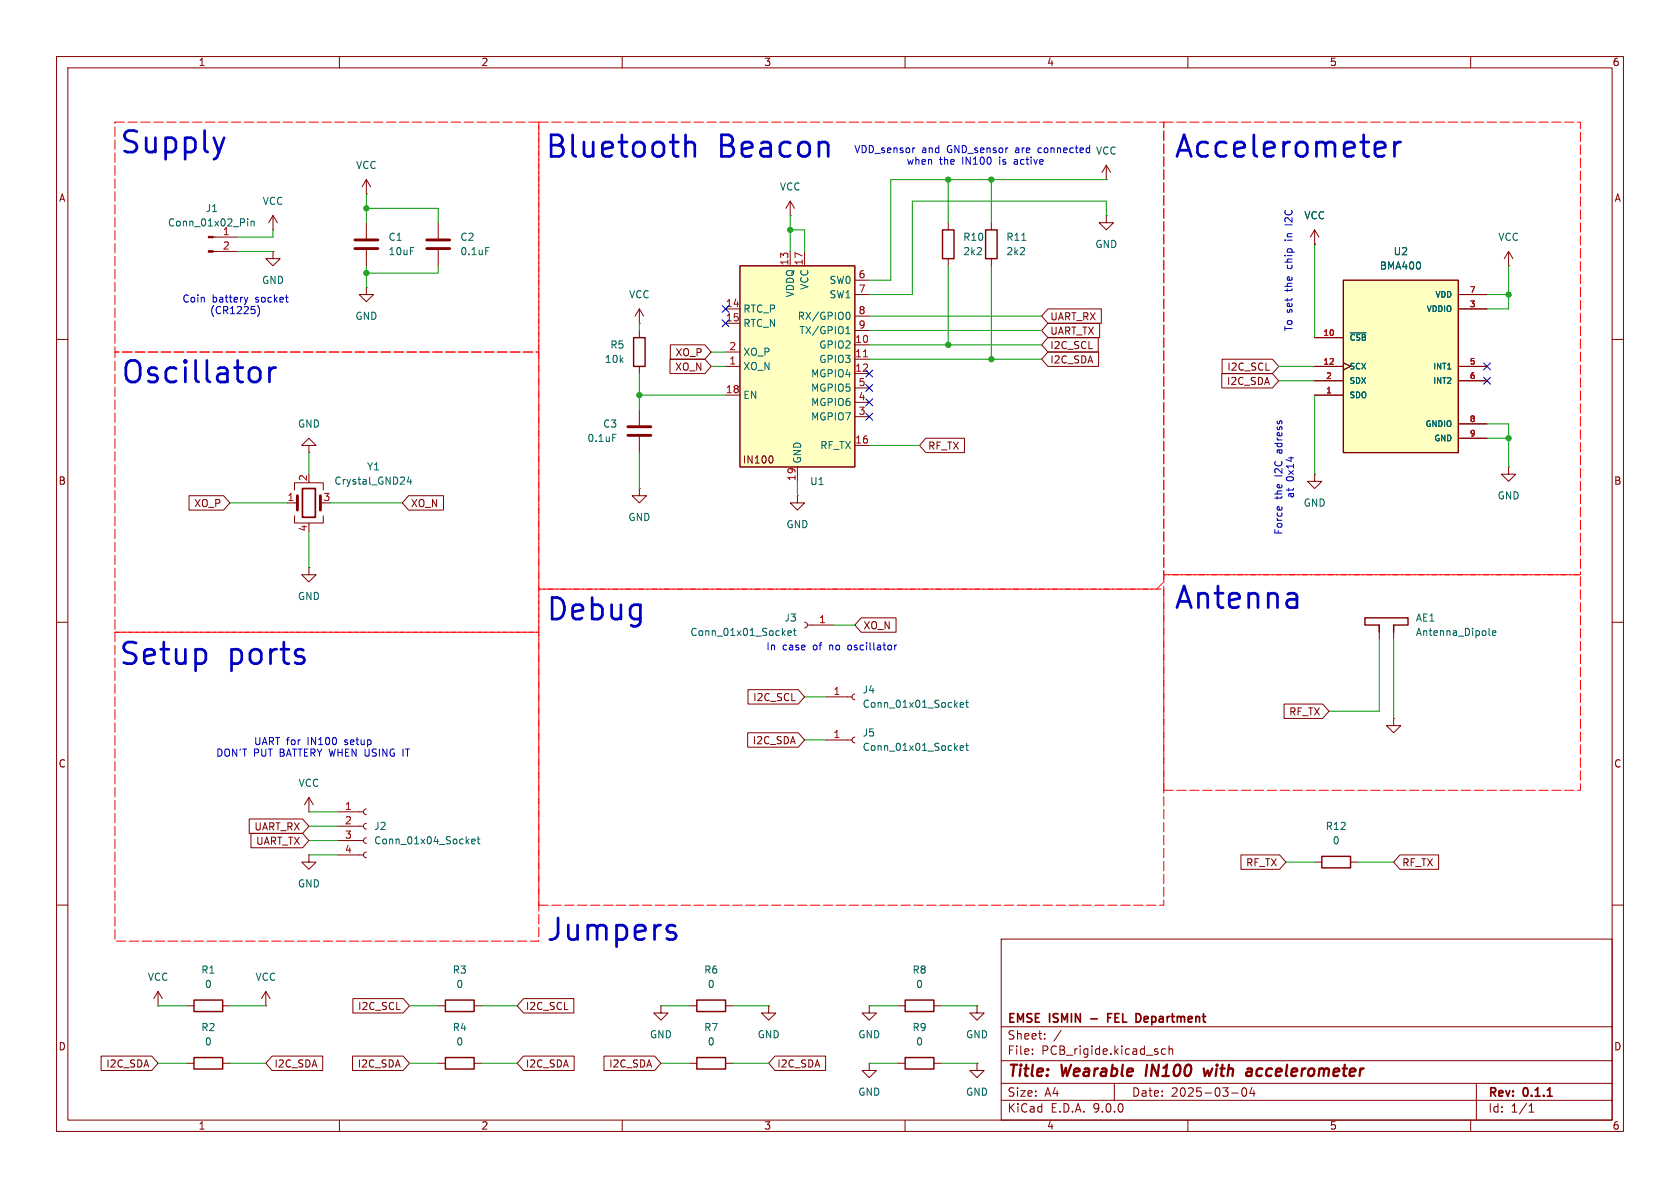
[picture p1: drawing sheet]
<svg xmlns="http://www.w3.org/2000/svg" width="297mm" height="210mm" viewBox="0 0 297 210" stroke-linecap="round" stroke-linejoin="round" font-family="sans-serif">
<g fill="none" stroke="#840000" stroke-width=".18">
<path d="M10 10h277v190h-277zM12 12h273v186h-273zM60 10v2M110 10v2M160 10v2M210 10v2M260 10v2M48.3 38.1l-.8 1.3M48.3 38.1l.7 1.3M48.3 38.1v2.5M48.3 40.6h.1M113 58.4v1.3"/>
<path d="M266.7 47h.1M266.7 44.5l-.8 1.2M266.7 44.5l.8 1.2M266.7 44.5v2.5M10 60h2M54.6 78.7h1.3l-1.3-1.2-1.3 1.2h1.3v1.3M113 64.8v1.2M285 60h2M50.8 88.9h1.8M52.1 86.6v-1.3h5v1.3M52.1 91.2v1.3h5v-1.3M54.6 80h.1"/>
<path d="M54.6 92.5v.2M10 110h2M285 110h2M246.4 127v1.3h1.2l-1.2 1.2-1.3-1.2h1.3M246.4 127h.1M10 160h2M177 166h108v32h-108zM285 160h2M60 198v2M110 198v2M160 198v2M177 194.5h108"/>
<path d="M177 191.5h108M177 187.5h108M177 181.5h108M182.5 186.3v.1M182.5 185.5v.1M184.7 183.6v.1M184.7 182.8v.1M187.6 182.1l-1.3 2M197 191.5v3M206 185.5l-.4-.1-.3 .3v.4l.2 .2h.5M206.7 185.5l.2-.1 .3 .1 .1 .9M206.7 184.9v1.5"/>
<path d="M210 198v2M217.7 193.2h1.2M219.7 192.4l.2-.1a.81 .81 0 0 1 .6 .6 .81 .81 0 0 1-.3 .8l-.2 .1a.81 .81 0 0 1-.3-1.4zM221.3 192.2l-.3 1.1h.9M221.7 192.8v1M260 198v2M261 191.5v6.5M270.3 196.6h.9M270.3 195.5l.4-.4v1.5"/>
</g>
<path d="M53.5 86.4h2.3v5h-2.3zM195.8 179.9h.5M196.6 179.2h-.8v1.5M273.6 193.8h.8" fill="none" stroke="#840000" stroke-width=".3"/>
<path d="M202.8 188.2l-.3 2M212.8 188.9l.2 1.3 .5-.9 .3 .9 .5-1.3M221.1 188.9l.2 .3-.1 1M221.2 190.1l-.2 .1M221.3 189.4h-.7" fill="none" stroke="#840000" stroke-width=".4"/>
<path d="M52.6 87.6v2.6M56.6 87.6v2.6" fill="none" stroke="#840000" stroke-width=".51"/>
<path d="M72.3 84.3l-.3 .9h.8M72.6 84.8v.8" fill="none" stroke="#006464" stroke-width=".18"/>
<path d="M112 59.7h2v5.1h-2z" fill="none" stroke="#840000" stroke-width=".25"/>
<path d="M237.5 49.5h20.3v30.5h-20.3z" fill="#ffffc2"/>
<g fill="none" stroke="#840000" stroke-width=".25">
<path d="M166.6 40.6h2.1v5.1h-2.1zM174.2 40.6h2.1v5.1h-2.1zM237.5 49.5h20.3v30.5h-20.3zM243.8 111.8v-1.3h-2.5v-1.3h7.6v1.3h-2.5v1.3M233.7 151.4h5.1v2h-5.1zM34.3 176.8h5.1v2h-5.1zM78.7 176.8h5.1v2h-5.1zM123.2 176.8h5.1v2h-5.1zM160 176.8h5.1v2h-5.1zM34.3 186.9h5.1v2.1h-5.1zM78.7 186.9h5.1v2.1h-5.1zM123.2 186.9h5.1v2.1h-5.1z"/>
<path d="M160 186.9h5.1v2.1h-5.1z"/>
</g>
<g fill="none" stroke="#840000" stroke-width=".18">
<path d="M64.8 34.3h.1M64.8 31.8l-.8 1.2M64.8 31.8l.7 1.2M64.8 31.8v2.5M64.8 39.4v2.8M77.5 39.4v2.8M139.7 38.1h.1M139.7 35.6l-.8 1.2M139.7 35.6l.8 1.2M139.7 35.6v2.5M167.6 39.4v1.2M175.3 39.4v1.2"/>
<path d="M195.6 38.1v1.3h1.2l-1.2 1.2-1.3-1.2h1.3M195.6 38.1h.1M37.7 41.9h4.2M37.7 44.5h4.2M48.3 44.5v1.2h1.2l-1.2 1.3-1.3-1.3h1.3M48.3 44.5h.1M64.8 50.8v1.3h1.2l-1.2 1.2-1.3-1.2h1.3M64.8 50.8h.1M64.8 44.2v2.8M77.5 44.2v2.8M113 57.2h.1M113 54.6l-.7 1.3"/>
<path d="M113 54.6l.8 1.3M113 54.6v2.6M167.6 45.7v1.3M175.3 45.7v1.3M232.4 43.2h.1M232.4 59.7h5.1M232.4 40.6l-.8 1.3M232.4 40.6l.8 1.3M232.4 40.6v2.6M257.8 52.1h5.1M257.8 54.6h5.1M232.4 64.8h5.1"/>
<path d="M232.4 67.3h5.1M232.4 69.9h5.1M237.5 64.1l1.3 .7-1.3 .6M257.8 64.8h5.1M257.8 67.3h5.1M257.8 74.9h5.1M257.8 77.5h5.1M232.4 83.8v1.3h1.3l-1.3 1.3-1.3-1.3h1.3M232.4 83.8h.1M266.7 82.6v1.2h1.3l-1.3 1.3-1.3-1.3h1.3M266.7 82.6h.1M54.6 100.3v1.3h1.3l-1.3 1.3-1.3-1.3h1.3"/>
<path d="M54.6 100.3h.1M142.2 110l.4 .1 .1 .4-.1 .3-.4 .2M142.7 110.5h4.6M243.8 110.5v2.5M246.4 110.5v2.5M146 130.8h4.6M146 123.2h4.6M151.1 130.3l-.3 .2-.2 .3 .2 .4 .3 .1M151.1 122.7l-.3 .1-.2 .4 .2 .3 .3 .2M54.6 151.1v1.3h1.3l-1.3 1.3-1.3-1.3h1.3M54.6 151.1h.1M54.6 143.5h.1"/>
<path d="M54.6 141l-.8 1.2M54.6 141l.8 1.2M54.6 141v2.5M59.7 143.5h4.6M59.7 146.1h4.6M59.7 148.6h4.6M59.7 151.1h4.6M64.8 143l-.4 .2-.1 .3 .1 .4 .4 .1M64.8 145.5l-.4 .2-.1 .4 .1 .3 .4 .2M64.8 148.1l-.4 .1-.1 .4 .1 .3 .4 .2M64.8 150.6l-.4 .2-.1 .3 .1 .4 .4 .1M232.4 152.4h1.3"/>
<path d="M238.8 152.4h1.2M27.9 177.8h.1M27.9 175.3l-.7 1.2M27.9 175.3l.8 1.2M27.9 175.3v2.5M33 177.8h1.3M39.4 177.8h1.2M47 177.8h.1M47 175.3l-.8 1.2M47 175.3l.8 1.2M47 175.3v2.5M77.5 177.8h1.2"/>
<path d="M83.8 177.8h1.3M116.8 177.8v1.3h1.3l-1.3 1.2-1.2-1.2h1.2M116.8 177.8h.1M121.9 177.8h1.3M128.3 177.8h1.2M135.9 177.8v1.3h1.3l-1.3 1.2-1.3-1.2h1.3M135.9 177.8h.1M153.7 177.8v1.3h1.2l-1.2 1.2-1.3-1.2h1.3M153.7 177.8h.1M158.7 177.8h1.3M165.1 177.8h1.3M172.7 177.8v1.3h1.3l-1.3 1.2-1.3-1.2h1.3"/>
<path d="M172.7 177.8h.1M33 188h1.3M39.4 188h1.2M77.5 188h1.2M83.8 188h1.3M121.9 188h1.3M128.3 188h1.2M153.7 188v1.2h1.2l-1.2 1.3-1.3-1.3h1.3M153.7 188h.1M158.7 188h1.3M165.1 188h1.3M172.7 188v1.2h1.3l-1.3 1.3-1.3-1.3h1.3"/>
<path d="M172.7 188h.1"/>
</g>
<g fill="none" stroke="#006464" stroke-width=".18">
<path d="M43.8 38.7v.1M43.8 39.1v.8M44.4 39.1v.8M44.4 39.2l.2-.1 .3 .1v.7M85.9 43.8h.6M180.6 42.5h.8M238.7 58.9h2.8M139.3 111.9l.6-.1-.1-.2-.3-.1-.2 .2v.6h.5M140.3 111.5h.4M140.4 111.1v1.1l.3 .1M263.3 112.3h.1M263.8 111.9l.7-.1-.1-.2-.4-.1-.2 .2 .1 .6h.5"/>
<path d="M169.7 132.2l.7-.1-.1-.2-.4-.1-.2 .2 .1 .6h.5M169.7 124.6l.7-.1-.1-.2-.4-.1-.2 .2 .1 .6h.5M170.7 131.8h.5M170.7 124.2h.5M170.9 131.4v1.1l.3 .2M170.9 123.8v1.1l.3 .1M83.4 148.7l.6-.1-.1-.2-.3-.1-.2 .2v.6h.5M84.4 148.3h.4M84.5 147.9v1.1l.3 .2"/>
</g>
<g fill="#840000" stroke="#840000" stroke-width=".18">
<path d="M36.8 41.8h.9v.2h-.9z"/>
<path d="M36.8 44.3h.9v.3h-.9z"/>
</g>
<path d="M62.7 42.4h4.1M62.7 43.9h4.1M75.4 42.4h4.1M75.4 43.9h4.1" fill="none" stroke="#840000" stroke-width=".51"/>
<path d="M130.8 47h20.3v35.6h-20.3z" fill="#ffffc2"/>
<g fill="none" stroke="#840000" stroke-width=".18">
<path d="M195.6 31.8h.1M195.6 29.2l-.8 1.3M195.6 29.2l.7 1.3M195.6 29.2v2.6M128.3 54.6h2.5M128.3 57.2h2.5M130.8 47h20.3v35.6h-20.3zM139.7 44.5v2.5M142.2 44.5v2.5M151.1 49.5h2.6M151.1 52.1h2.6M151.1 55.9h2.6"/>
<path d="M151.1 58.4h2.6M185.3 57.1h9.1v2.6h-9.1l-1.2-1.3zM185.3 59.7h8.9v2.5h-8.9l-1.2-1.2zM185.3 54.6h9.4v2.6h-9.4l-1.2-1.3zM232.4 43.2h.1M232.4 59.7h5.1M257.8 54.6h5.1M257.8 52.1h5.1M113 72.4v2.8M113 77.2v2.8M118.4 63.5h6.2l1.1 1.3-1.1 1.2h-6.2zM118.5 61h6.1l1.1 1.2-1.1 1.3h-6.1z"/>
<path d="M128.3 62.2h2.5M128.3 64.8h2.5M128.3 69.9h2.5M151.1 61h2.6M151.1 63.5h2.6M151.1 66h2.6M151.1 68.6h2.6M151.1 71.1h2.6M151.1 73.7h2.6M151.1 78.7h2.6M163.7 77.5h6.8v2.5h-6.8l-1.1-1.3zM185.3 62.2h8.9v2.6h-8.9l-1.2-1.3z"/>
<path d="M216 66h8.9l1.2 1.3-1.2 1.3h-8.9zM216.1 63.5h8.8l1.2 1.3-1.2 1.2h-8.8zM232.4 64.8h5.1M232.4 69.9h5.1M232.4 67.3h5.1M237.5 64.1l1.3 .7-1.3 .6M257.8 64.8h5.1M257.8 67.3h5.1M257.8 74.9h5.1M257.8 77.5h5.1M33.4 87.6h6.1l1.1 1.3-1.1 1.3h-6.1zM72.2 87.6h6.2v2.6h-6.2l-1.1-1.3z"/>
<path d="M113 86.4v1.2h1.3l-1.3 1.3-1.2-1.3h1.2M113 86.4h.1M136.5 80.7l.2 .4-.2 .7M141 87.6v1.3h1.2l-1.2 1.3-1.3-1.3h1.3M141 87.6h.1M141 82.6v2.5M152.2 109.2h6.2v2.6h-6.2l-1.1-1.3zM132.2 129.5h8.9l1.1 1.3-1.1 1.3h-8.9zM132.2 121.9h8.9l1.1 1.3-1.1 1.3h-8.9zM227 124.5h6.8l1.1 1.2-1.1 1.3h-6.8zM44.1 144.8h9.4l1.1 1.3-1.1 1.2h-9.4zM44.4 147.3h9.1l1.1 1.3-1.1 1.3h-9.1z"/>
<path d="M219.4 151.1h6.8l1.1 1.3-1.1 1.3h-6.8zM247.5 151.1h6.8v2.6h-6.8l-1.1-1.3zM62.4 176.5h8.9l1.1 1.3-1.1 1.3h-8.9zM92.6 176.5h8.8v2.6h-8.8l-1.2-1.3zM17.9 186.7h8.9l1.1 1.3-1.1 1.2h-8.9zM48.1 186.7h9v2.5h-9l-1.1-1.2zM62.3 186.7h9l1.1 1.3-1.1 1.2h-9zM92.6 186.7h8.9v2.5h-8.9l-1.2-1.2zM106.8 186.7h8.9l1.1 1.3-1.1 1.2h-8.9zM137 186.7h9v2.5h-9l-1.1-1.2z"/>
</g>
<path d="M149.6 59h.7M149.6 58.1l.3-.4v1.3M149.7 55.3l.2-.1a.68 .68 0 0 1 .4 .6 .68 .68 0 0 1-.4 .7l-.2-.1M238.7 58.9h2.8M108.3 76.8h.6" fill="none" stroke="#006464" stroke-width=".18"/>
<path d="M152.6 63.1h.8" fill="none" stroke="#a90000" stroke-width=".18"/>
<path d="M111 75.4h4.1M111 77h4.1" fill="none" stroke="#840000" stroke-width=".51"/>
<path d="M20.3 21.6h74.9v40.6h-74.9v-40.6M95.2 21.6h110.5v81.3l-1.2 1.2h-109.3v-82.5M205.7 21.6h73.7v80h-73.7v-80M20.3 111.8v54.6h74.9v-54.6h-74.9M95.2 111.8h-74.9v-49.6h74.9v49.6M205.7 139.7h73.7v-38.1h-73.7v38.1M95.2 160h110.5v-55.9h-110.5v55.9" fill="none" stroke="#f00" stroke-width=".18" stroke-dasharray="1.7 .6"/>
<g fill="none" stroke="#009600" stroke-width=".18">
<path d="M64.8 34.3v5.1M64.8 36.8h12.7v2.6M139.7 38.1v6.4M167.6 31.8v7.6M175.3 31.8v7.6M195.6 31.8h-38.1v17.7h-3.8M195.6 38.1v-2.5h-34.3v16.5h-7.6M41.9 44.5h6.4M48.3 40.6v1.3h-6.4M64.8 47v3.8M77.5 47v1.3h-12.7M113 57.2v1.2"/>
<path d="M139.7 40.6h2.5v3.9M153.7 55.9h30.4M153.7 58.4h30.4M167.6 47v14M175.3 47v16.5M232.4 43.2v16.5M262.9 52.1h3.8M266.7 47v7.6h-3.8M113 66v6.4M113 69.9h15.3M125.7 64.8h2.6M125.7 62.2h2.6"/>
<path d="M153.7 61h30.4M153.7 63.5h30.4M153.7 78.7h8.9M226.1 67.3h6.3M226.1 64.8h6.3M232.4 69.9v13.9M262.9 74.9h3.8v7.7M262.9 77.5h3.8M40.6 88.9h10.2M54.6 80v3.8M54.6 94v6.3M58.4 88.9h12.7"/>
<path d="M113 80v6.4M141 85.1v2.5M147.3 110.5h3.8M243.8 113v12.7h-8.9M246.4 113v14M142.2 130.8h3.8M142.2 123.2h3.8M54.6 143.5h5.1M54.6 151.1h5.1M54.6 146.1h5.1M54.6 148.6h5.1M227.3 152.4h5.1"/>
<path d="M240 152.4h6.4M27.9 177.8h5.1M40.6 177.8h6.4M72.4 177.8h5.1M85.1 177.8h6.3M116.8 177.8h5.1M129.5 177.8h6.4M153.7 177.8h5M166.4 177.8h6.3M27.9 188h5.1M40.6 188h6.4M72.4 188h5.1"/>
<path d="M85.1 188h6.3M116.8 188h5.1M129.5 188h6.4M153.7 188h5M166.4 188h6.3"/>
</g>
<g fill="none" stroke="#000084" stroke-width=".18">
<path d="M127.7 56.5l1.2 1.3M127.7 54l1.2 1.2M128.9 56.5l-1.2 1.3M128.9 54l-1.2 1.2M153.1 70.5l1.2 1.2M153.1 65.4l1.2 1.2M153.1 68l1.2 1.2M153.1 73.1l1.2 1.2M154.3 70.5l-1.2 1.2M154.3 65.4l-1.2 1.2M154.3 68l-1.2 1.2M154.3 73.1l-1.2 1.2"/>
<path d="M262.3 64.2l1.2 1.2M262.3 66.7l1.2 1.2M263.5 64.2l-1.2 1.2M263.5 66.7l-1.2 1.2"/>
</g>
<g fill="none" stroke="#0000c2" stroke-width=".48">
<path d="M39.6 24.3l-.9 2.6M121.2 23.8v3.8M121.2 25.5a.95 .95 0 0 1 1.6 .2v1.9M243.3 25.3l.3-.2h.7l.4 .2 .2 .7-1.8 .4M243.3 27.5l.3 .1h.7l.4-.1M246.5 25.1v2.5M247.6 25.1a.97 .97 0 0 0-1.1 .7M44.7 65a1.03 1.03 0 0 1 1.3 .7v1.1a1.03 1.03 0 0 1-1.3 .7M47.6 65v2.5M48.7 65a.97 .97 0 0 0-1.1 .7M36.2 115.1l.2 .4v1.1l-.2 .3M228.7 104.9l.4 .1 .2 .4v2"/>
<path d="M229.3 107.2l-.4 .2h-.9M229.3 105.8l-.4 .2h-.9M118.1 164.6l1.2 .4 .2 .4-.2 .5-.3 .2h-.7M118.1 163.7l.3-.2h.6l.3 .2"/>
</g>
<path d="M161.7 26.1l-.2 .1M227.1 39.7h1.3M43.8 52.6l-.3 .8M45.7 54.2a1.47 1.47 0 0 1-.2 1.7M158.2 114v.9M158.5 114l-.3 .3M71.2 132.4v1.3" fill="none" stroke="#0000c2" stroke-width=".18"/>
<g fill="#009600" stroke="#009600" stroke-width=".18">
<circle cx="266.7" cy="52.1" r=".46"/>
<circle cx="266.7" cy="77.5" r=".46"/>
<circle cx="64.8" cy="36.8" r=".46"/>
<circle cx="64.8" cy="48.3" r=".46"/>
<circle cx="167.6" cy="31.8" r=".46"/>
<circle cx="167.6" cy="61" r=".46"/>
<circle cx="175.3" cy="31.8" r=".46"/>
<circle cx="175.3" cy="63.5" r=".46"/>
<circle cx="139.7" cy="40.6" r=".46"/>
<circle cx="113" cy="69.9" r=".46"/>
</g>
<g font-size="5.3" fill="#0000c2">
<text x="21" y="27.8">Supply</text>
<text x="96.2" y="28.5">Bluetooth</text>
<text x="127" y="28.5">Beacon</text>
<text x="207.4" y="28.5">Accelerometer</text>
<text x="21.2" y="68.4">Oscillator</text>
<text x="96.4" y="110.3">Debug</text>
<text x="207.4" y="108.3">Antenna</text>
<text x="20.8" y="118.2">Setup</text>
<text x="40.4" y="118.2">ports</text>
<text x="96.3" y="167">Jumpers</text>
</g>
<g font-size="2.8" fill="#840000">
<text x="178" y="190.9">Title:</text>
<text x="187.7" y="190.9">Wearable</text>
<text x="203.4" y="190.9">IN100</text>
<text x="214.5" y="190.9">with</text>
<text x="222.8" y="190.9">accelerometer</text>
</g>
<g font-size="2.1" fill="#840000">
<text x="178" y="184">Sheet:</text>
<text x="178" y="181.2">EMSE</text>
<text x="185.6" y="181.2">ISMIN</text>
<text x="193.5" y="181.2">-</text>
<text x="197.1" y="181.2">FEL</text>
<text x="202.7" y="181.2">Department</text>
<text x="178" y="186.7">File:</text>
<text x="184.1" y="186.7">PCB_rigide.kicad_sch</text>
<text x="178" y="196.9">KiCad</text>
<text x="178" y="194.1">Size:</text>
<text x="184.7" y="194.1">A4</text>
<text x="185.7" y="196.9">E.D.A.</text>
<text x="193.3" y="196.9">9.0.0</text>
<text x="200" y="194.1">Date:</text>
<text x="207" y="194.1">2025-03-04</text>
<text x="263" y="194.3">Rev:</text>
<text x="263" y="196.9">Id:</text>
<text x="267.1" y="196.9">1/1</text>
<text x="269.4" y="194.3">0.1.1</text>
</g>
<g font-size="1.8" fill="#840000">
<text x="35" y="11.9">1</text>
<text x="85" y="11.9">2</text>
<text x="135" y="11.9">3</text>
<text x="185" y="11.9">4</text>
<text x="235" y="11.9">5</text>
<text x="285" y="11.9">6</text>
<text x="10.3" y="35.9">A</text>
<text x="285.3" y="35.9">A</text>
<text x="185.6" y="59.4">UART_TX</text>
<text x="185.6" y="56.8">UART_RX</text>
<text x="119.3" y="65.7">XO_N</text>
<text x="119.3" y="63.2">XO_P</text>
<text x="185.6" y="64.5">I2C_SDA</text>
<text x="185.6" y="61.9">I2C_SCL</text>
<text x="216.9" y="65.7">I2C_SCL</text>
<text x="216.8" y="68.3">I2C_SDA</text>
<text x="131.2" y="82.1">IN100</text>
<text x="164" y="79.7">RF_TX</text>
<text x="10.3" y="85.9">B</text>
<text x="34.2" y="89.9">XO_P</text>
<text x="72.5" y="89.9">XO_N</text>
<text x="285.3" y="85.9">B</text>
<text x="152.6" y="111.4">XO_N</text>
<text x="133" y="124.1">I2C_SCL</text>
<text x="133" y="131.8">I2C_SDA</text>
<text x="227.8" y="126.7">RF_TX</text>
<text x="10.3" y="135.9">C</text>
<text x="285.3" y="135.9">C</text>
<text x="44.9" y="147">UART_RX</text>
<text x="45.2" y="149.5">UART_TX</text>
<text x="220.2" y="153.4">RF_TX</text>
<text x="247.8" y="153.4">RF_TX</text>
<text x="63.2" y="178.8">I2C_SCL</text>
<text x="92.9" y="178.8">I2C_SCL</text>
<text x="10.3" y="185.9">D</text>
<text x="285.3" y="185.9">D</text>
<text x="18.7" y="188.9">I2C_SDA</text>
<text x="48.4" y="188.9">I2C_SDA</text>
<text x="63.1" y="188.9">I2C_SDA</text>
<text x="92.9" y="188.9">I2C_SDA</text>
<text x="107.6" y="188.9">I2C_SDA</text>
<text x="137.3" y="188.9">I2C_SDA</text>
<text x="35" y="199.9">1</text>
<text x="85" y="199.9">2</text>
<text x="135" y="199.9">3</text>
<text x="185" y="199.9">4</text>
<text x="235" y="199.9">5</text>
<text x="285" y="199.9">6</text>
</g>
<g font-size="1.8" fill="#0000c2">
<text x="150.9" y="27.3">VDD_sensor</text>
<text x="160.2" y="29.3">when</text>
<text x="162.9" y="27.3">and</text>
<text x="166.1" y="29.3">the</text>
<text x="167.5" y="27.3">GND_sensor</text>
<text x="170.2" y="29.3">IN100</text>
<text x="176.9" y="29.3">is</text>
<text x="179.7" y="29.3">active</text>
<text x="179.8" y="27.3">are</text>
<text x="184" y="27.3">connected</text>
<text x="228.7" y="39.1" transform="rotate(-90 228.7 39.1)">I2C</text>
<text x="228.7" y="47.2" transform="rotate(-90 228.7 47.2)">chip</text>
<text x="228.7" y="42.1" transform="rotate(-90 228.7 42.1)">in</text>
<text x="32.2" y="53.7">Coin</text>
<text x="37.5" y="53.7">battery</text>
<text x="45.3" y="53.7">socket</text>
<text x="228.7" y="51.4" transform="rotate(-90 228.7 51.4)">the</text>
<text x="37" y="55.7">(CR1225)</text>
<text x="228.7" y="58.7" transform="rotate(-90 228.7 58.7)">To set</text>
<text x="226.9" y="79.9" transform="rotate(-90 226.9 79.9)">adress</text>
<text x="226.9" y="88.3" transform="rotate(-90 226.9 88.3)">the</text>
<text x="226.9" y="84.1" transform="rotate(-90 226.9 84.1)">I2C</text>
<text x="229" y="88.2" transform="rotate(-90 229 88.2)">at</text>
<text x="229" y="85.1" transform="rotate(-90 229 85.1)">0x14</text>
<text x="226.9" y="94.6" transform="rotate(-90 226.9 94.6)">Force</text>
<text x="135.4" y="115.2">In</text>
<text x="138.3" y="115.2">case</text>
<text x="143.8" y="115.2">of</text>
<text x="146.9" y="115.2">no</text>
<text x="150.3" y="115.2">oscillator</text>
<text x="44.8" y="131.9">UART for</text>
<text x="54.5" y="131.9">IN100</text>
<text x="61.2" y="131.9">setup</text>
<text x="38.1" y="134">DON'T</text>
<text x="44.8" y="134">PUT BATTERY WHEN USING</text>
<text x="71.9" y="134">IT</text>
</g>
<g font-size="1.8" fill="#006464">
<text x="193.7" y="27.5">VCC</text>
<text x="62.9" y="30.1">VCC</text>
<text x="137.8" y="33.9">VCC</text>
<text x="29.6" y="40.2">Conn_01x02_Pin</text>
<text x="36.3" y="37.7">J1</text>
<text x="39.3" y="41.7">1</text>
<text x="46.3" y="36.4">VCC</text>
<text x="230.5" y="39">VCC</text>
<text x="68.6" y="42.8">C1</text>
<text x="68.6" y="45.3">10uF</text>
<text x="81.3" y="42.8">C2</text>
<text x="81.3" y="45.3">0.1uF</text>
<text x="170.2" y="45.3">2k2</text>
<text x="170.2" y="42.8">R10</text>
<text x="177.8" y="45.3">2k2</text>
<text x="177.8" y="42.8">R11</text>
<text x="193.5" y="44">GND</text>
<text x="243.8" y="47.9">BMA400</text>
<text x="246.3" y="45.3">U2</text>
<text x="264.8" y="42.8">VCC</text>
<text x="46.2" y="50.4">GND</text>
<text x="111.1" y="52.9">VCC</text>
<text x="140.6" y="52.7" transform="rotate(-90 140.6 52.7)">VDDQ</text>
<text x="143.1" y="51.3" transform="rotate(-90 143.1 51.3)">VCC</text>
<text x="146.5" y="50.4">SW0</text>
<text x="146.5" y="52.9">SW1</text>
<text x="62.7" y="56.7">GND</text>
<text x="131.3" y="55.5">RTC_P</text>
<text x="131.3" y="58">RTC_N</text>
<text x="140.9" y="56.7">RX/GPIO0</text>
<text x="141.2" y="59.3">TX/GPIO1</text>
<text x="106.8" y="64.4">10k</text>
<text x="107.8" y="61.8">R5</text>
<text x="131.3" y="63.1">XO_P</text>
<text x="131.3" y="65.6">XO_N</text>
<text x="144.7" y="61.8">GPIO2</text>
<text x="144.7" y="64.4">GPIO3</text>
<text x="131.3" y="70.7">EN</text>
<text x="143.3" y="66.9">MGPIO4</text>
<text x="143.3" y="69.4">MGPIO5</text>
<text x="143.3" y="72">MGPIO6</text>
<text x="52.6" y="75.8">GND</text>
<text x="106.5" y="75.8">C3</text>
<text x="143.3" y="74.5">MGPIO7</text>
<text x="64.8" y="83.3">Y1</text>
<text x="103.7" y="78.3">0.1uF</text>
<text x="141.8" y="82" transform="rotate(-90 141.8 82)">GND</text>
<text x="144.9" y="79.6">RF_TX</text>
<text x="59" y="85.9">Crystal_GND24</text>
<text x="143.1" y="86">U1</text>
<text x="230.4" y="89.8">GND</text>
<text x="264.7" y="88.5">GND</text>
<text x="111" y="92.3">GND</text>
<text x="138.9" y="93.6">GND</text>
<text x="52.6" y="106.3">GND</text>
<text x="121.9" y="112.6">Conn_01x01_Socket</text>
<text x="138.6" y="110.1">J3</text>
<text x="250.2" y="110.1">AE1</text>
<text x="250.2" y="112.6">Antenna_Dipole</text>
<text x="152.4" y="122.8">J4</text>
<text x="152.4" y="125.3">Conn_01x01_Socket</text>
<text x="152.4" y="130.4">J5</text>
<text x="152.4" y="132.9">Conn_01x01_Socket</text>
<text x="52.7" y="139.3">VCC</text>
<text x="66" y="146.9">J2</text>
<text x="66" y="149.5">Conn_01x04_Socket</text>
<text x="234.3" y="146.9">R12</text>
<text x="235.5" y="149.5">0</text>
<text x="52.6" y="157.1">GND</text>
<text x="26" y="173.6">VCC</text>
<text x="35.5" y="172.3">R1</text>
<text x="45.1" y="173.6">VCC</text>
<text x="79.9" y="172.3">R3</text>
<text x="124.4" y="172.3">R6</text>
<text x="161.2" y="172.3">R8</text>
<text x="36.1" y="174.9">0</text>
<text x="80.6" y="174.9">0</text>
<text x="125" y="174.9">0</text>
<text x="161.9" y="174.9">0</text>
<text x="35.5" y="182.5">R2</text>
<text x="36.1" y="185">0</text>
<text x="79.9" y="182.5">R4</text>
<text x="80.6" y="185">0</text>
<text x="114.8" y="183.7">GND</text>
<text x="124.4" y="182.5">R7</text>
<text x="125" y="185">0</text>
<text x="133.9" y="183.7">GND</text>
<text x="151.6" y="183.7">GND</text>
<text x="161.2" y="182.5">R9</text>
<text x="161.9" y="185">0</text>
<text x="170.7" y="183.7">GND</text>
<text x="151.6" y="193.9">GND</text>
<text x="170.7" y="193.9">GND</text>
</g>
<g font-size="1.8" fill="#a90000">
<text x="39.3" y="44.2">2</text>
<text x="139.4" y="47" transform="rotate(-90 139.4 47)">13</text>
<text x="142" y="47" transform="rotate(-90 142 47)">17</text>
<text x="151.7" y="49.3">6</text>
<text x="151.7" y="51.8">7</text>
<text x="128.2" y="54.4">14</text>
<text x="128.2" y="56.9">15</text>
<text x="151.7" y="55.6">8</text>
<text x="151.7" y="58.2">9</text>
<text x="128.8" y="62">2</text>
<text x="128.8" y="64.5">1</text>
<text x="151.1" y="60.7">10</text>
<text x="151.1" y="63.2">11</text>
<text x="151.1" y="65.8">12</text>
<text x="128.2" y="69.6">18</text>
<text x="151.7" y="68.3">5</text>
<text x="151.7" y="70.9">4</text>
<text x="151.7" y="73.4">3</text>
<text x="151.1" y="78.5">16</text>
<text x="50.7" y="88.6">1</text>
<text x="54.4" y="85.2" transform="rotate(-90 54.4 85.2)">2</text>
<text x="57.1" y="88.6">3</text>
<text x="140.7" y="85.1" transform="rotate(-90 140.7 85.1)">19</text>
<text x="54.4" y="94.1" transform="rotate(-90 54.4 94.1)">4</text>
<text x="144.7" y="110.2">1</text>
<text x="147.2" y="122.9">1</text>
<text x="147.2" y="130.6">1</text>
<text x="60.9" y="143.3">1</text>
<text x="60.9" y="145.8">2</text>
<text x="60.9" y="148.3">3</text>
<text x="60.9" y="150.9">4</text>
</g>
<g font-size="1.4" fill="#006464">
<text x="253.6" y="52.8">VDD</text>
<text x="252.1" y="55.3">VDDIO</text>
<text x="238.5" y="60.4">~{CSB}</text>
<text x="238.5" y="65.5">SCX</text>
<text x="253.3" y="65.5">INT1</text>
<text x="238.5" y="68">SDX</text>
<text x="238.5" y="70.6">SDO</text>
<text x="253.3" y="68">INT2</text>
<text x="251.9" y="75.7">GNDIO</text>
<text x="253.4" y="78.2">GND</text>
</g>
<g font-size="1.4" fill="#a90000">
<text x="259.7" y="51.8">7</text>
<text x="233.9" y="59.4">10</text>
<text x="259.7" y="54.4">3</text>
<text x="233.9" y="64.5">12</text>
<text x="259.7" y="64.5">5</text>
<text x="234.3" y="67.1">2</text>
<text x="234.3" y="69.6">1</text>
<text x="259.7" y="67.1">6</text>
<text x="259.7" y="74.7">8</text>
<text x="259.7" y="77.2">9</text>
</g>
</svg>
